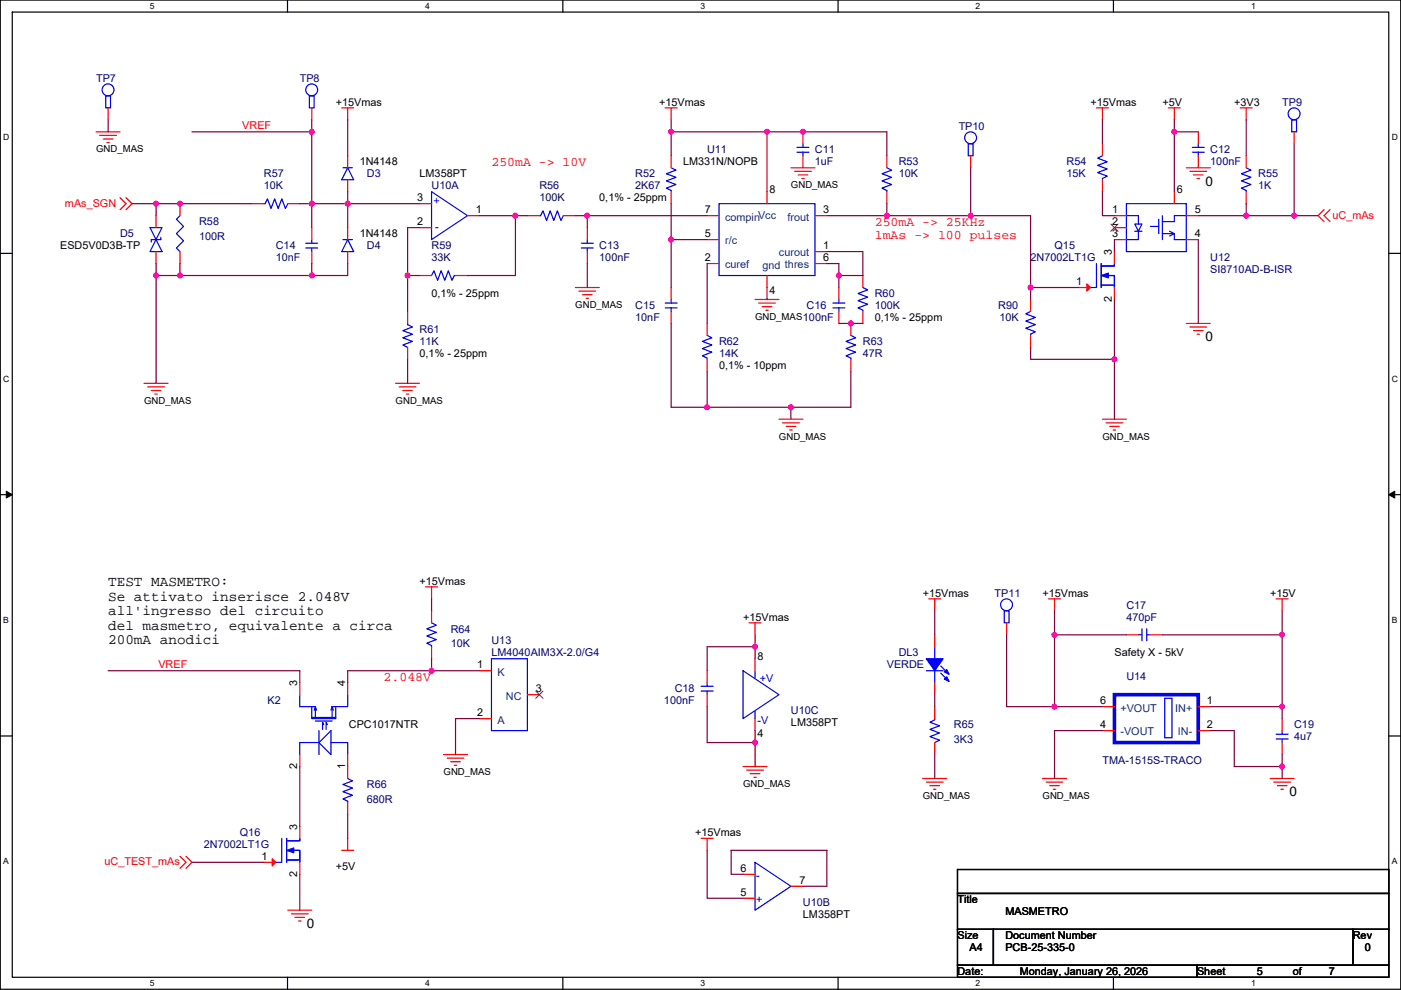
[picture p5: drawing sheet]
<svg xmlns="http://www.w3.org/2000/svg" width="297mm" height="210mm" viewBox="0 0 297 210" stroke-linecap="round" stroke-linejoin="round" font-family="sans-serif">
<path d="M.1 0h296.9v209.8h-296.9zM2.6 2.6h291.8v204.7h-291.8z" fill="none" stroke="#000" stroke-width=".25"/>
<g fill="#fff">
<path d="M31.8 .3h1v2h-1z"/>
<path d="M31.8 207.5h1v2.1h-1z"/>
</g>
<path d="M61 0v2.6M61 207.3v2.5" fill="none" stroke="#000" stroke-width=".25"/>
<g fill="#fff">
<path d="M90.1 .3h1v2h-1z"/>
<path d="M90.1 207.5h1v2.1h-1z"/>
</g>
<path d="M119.3 0v2.6M119.3 207.3v2.5" fill="none" stroke="#000" stroke-width=".25"/>
<g fill="#fff">
<path d="M148.5 .3h1v2h-1z"/>
<path d="M148.5 207.5h1v2.1h-1z"/>
</g>
<path d="M177.7 0v2.6M177.7 207.3v2.5" fill="none" stroke="#000" stroke-width=".25"/>
<g fill="#fff">
<path d="M206.9 .3h1v2h-1z"/>
<path d="M206.9 207.5h1v2.1h-1z"/>
</g>
<path d="M236.1 0v2.6M236.1 207.3v2.5" fill="none" stroke="#000" stroke-width=".25"/>
<g fill="#fff">
<path d="M265.2 .3h1v2h-1z"/>
<path d="M265.2 207.5h1v2.1h-1z"/>
<path d="M.7 28.2h1.3v2h-1.3z"/>
<path d="M295.1 28.2h1.3v2h-1.3z"/>
<path d="M.7 79.3h1.3v2.1h-1.3z"/>
<path d="M295.1 79.3h1.3v2.1h-1.3z"/>
</g>
<path d="M.1 53.7h2.5M294.4 53.7h2.6" fill="none" stroke="#000" stroke-width=".25"/>
<g fill="#fff">
<path d="M.7 130.5h1.2v2h-1.2z"/>
<path d="M295.1 130.5h1.2v2h-1.2z"/>
</g>
<path d="M.1 104.9h2.5M294.4 104.9h2.6" fill="none" stroke="#000" stroke-width=".25"/>
<path d="M1.3 104.2l1.3 .7-1.3 .7zM294.4 104.9l1.3-.7v1.4z" fill="#000" stroke="#000" stroke-width=".21"/>
<g fill="#fff">
<path d="M.7 181.7h1.2v2h-1.2z"/>
<path d="M295.1 181.7h1.2v2h-1.2z"/>
</g>
<path d="M.1 156.1h2.5M294.4 156.1h2.6M203 184.4h91.4v5.1h-91.4zM203 189.5h91.4v7.6h-91.4zM203 197.1h7.6v7.6h-7.6zM210.6 197.1h76.2v7.6h-76.2zM286.8 197.1h7.6v7.6h-7.6zM203 204.7h50.8v2.6h-50.8zM253.8 204.7h40.6v2.6h-40.6z" fill="none" stroke="#000" stroke-width=".25"/>
<g fill="none" stroke="#f00" stroke-width=".25">
<path d="M20.4 28h5.1M21.1 28.7h3.6M21.9 29.5h2M22.7 30.2h.5M22.9 22.9v2.5M66.1 22.9v2.5M72.5 22.9h2.5M73.7 22.9v2.5M73.7 38.1v2.6M73.7 33v2.6M141 22.9h2.6M142.3 22.9v2.5"/>
<path d="M142.3 33v2.6M167.7 35.6h5.1M168.5 36.3h3.5M169.2 37.1h2.1M170 37.9h.5M170.2 33v2.6M170.2 28v2.5M188 33v2.6M205.8 33v2.6M232.5 22.9h2.5M233.7 22.9v2.5M233.7 30.5v2.5"/>
<path d="M233.7 38.1v2.6M247.7 22.9h2.6M249 22.9v2.5M251.5 35.6h5.1M252.3 36.3h3.5M253 37.1h2.1M253.8 37.9h.5M254.1 28v2.5M254.1 33v2.6M263 22.9h2.5M264.2 22.9v2.5M264.2 33v2.6"/>
<path d="M274.4 28v2.5M25.5 41.9l1.2 1.3-1.2 1.3M26.7 41.9l1.3 1.3-1.3 1.3M33.1 53.4v2.5M33.1 45.7v2.6M38.2 53.4v2.5M38.2 43.2v2.5M53.4 43.2h2.5M61 43.2h2.6M66.1 53.4v2.5M66.1 48.3v2.5M73.7 53.4v2.5"/>
<path d="M73.7 48.3v2.5M89 48.3h2.5M89 43.2h2.5M89 58.4h2.5M96.6 58.4h2.5M99.1 45.7h2.6M111.8 45.7h2.6M119.4 45.7h2.6M124.5 48.3v2.5M124.5 53.4v2.5M142.3 40.7v2.5M149.9 55.9h2.6"/>
<path d="M149.9 50.8h2.6M149.9 45.7h2.6M162.6 58.4v2.6M162.6 40.7v2.5M172.8 53.4h2.5M172.8 45.7h2.5M172.8 55.9h2.5M182.9 58.4v2.6M188 40.7v2.5M236.3 53.4v2.5M236.3 45.7h2.5M236.3 50.8h2.5"/>
<path d="M236.3 48.3h2.5M249 40.7v2.5M251.5 50.8h2.6M251.5 45.7h2.6M264.2 40.7v2.5M280.7 44.5l-1.2 1.2 1.2 1.3M282 44.5l-1.3 1.2 1.3 1.3M86.4 73.7v2.5M86.4 66.1v2.5M122 61h5.1M122.7 61.7h3.6M123.5 62.5h2"/>
<path d="M124.3 63.3h.5M142.3 66.1v2.5M142.3 61v2.5M149.9 68.6v2.5M149.9 76.2v2.6M160.1 63.5h5.1M160.8 64.3h3.6M161.6 65h2M162.4 65.8h.5M177.9 61v2.5M177.9 66.1v2.5M180.4 68.6v2.5"/>
<path d="M180.4 76.2v2.6M182.9 66.1v2.5M218.5 63.5v2.6M218.5 71.1v2.6M228.7 61h2.5M236.3 61v2.5M251.5 68.6h5.1M252.3 69.4h3.5M253 70.1h2.1M253.8 70.9h.5M30.5 81.3h5.1M31.3 82.1h3.6"/>
<path d="M32.1 82.8h2M32.8 83.6h.5M83.9 81.3h5.1M84.6 82.1h3.6M85.4 82.8h2M86.2 83.6h.5M165.2 88.9h5M165.9 89.7h3.6M166.7 90.4h2M167.4 91.2h.6M233.7 88.9h5.1M234.5 89.7h3.6"/>
<path d="M235.3 90.4h2M236 91.2h.5M90.2 124.5h2.6M91.5 124.5v2.5M91.5 129.6v2.5M91.5 137.2v2.5M158.8 132.1h2.6M160.1 132.1v2.5M160.1 139.7v2.6M196.9 127h2.6M198.2 127v2.6M198.2 134.6v2.6"/>
<path d="M213.4 132.1v2.5M222.3 127h2.6M223.6 127v2.6M238.8 134.6h2.6M243.9 134.6h2.5M270.6 127h2.5M271.8 127v2.6M63.6 144.8v2.5M73.7 144.8v2.5M101.7 142.3h2.5M101.7 152.4h2.5M111.8 147.3h2.6"/>
<path d="M149.9 142.3v2.5M149.9 147.3v2.6M160.1 152.4v2.6M198.2 144.8v2.5M198.2 157.5v2.5M198.2 149.9v2.5M233.7 155h2.6M233.7 149.9h2.6M254.1 149.9h2.5M254.1 155h2.5M271.8 152.4v2.6M271.8 157.5v2.5"/>
<path d="M63.6 175.3v2.5M63.6 160v2.6M73.7 177.8v2.6M73.7 160v5.1M73.7 170.2v2.5M94 160h5.1M94.8 160.8h3.6M95.6 161.6h2M96.3 162.3h.5M148.7 177.8h2.5M149.9 177.8v2.6M157.5 162.6h5.1"/>
<path d="M158.3 163.3h3.6M159.1 164.1h2M159.8 164.9h.5M195.6 165.1h5.1M196.4 165.9h3.6M197.2 166.6h2M197.9 167.4h.5M221 165.1h5.1M221.8 165.9h3.6M222.6 166.6h2M223.3 167.4h.5M269.3 165.1h5.1"/>
<path d="M270.1 165.9h3.5M270.8 166.6h2.1M271.6 167.4h.5M38.2 181.6l1.2 1.3-1.2 1.3M39.4 181.6l1.3 1.3-1.3 1.3M55.9 182.9h2.6M61 193.1h5.1M61.8 193.8h3.5M62.5 194.6h2.1M63.3 195.3h.5M63.6 182.9v2.5M72.5 180.4h2.5"/>
<path d="M157.5 185.4h2.6M157.5 190.5h2.6M167.7 188h2.5"/>
</g>
<g fill="none" stroke="#00f" stroke-width=".25">
<path d="M22.4 20.3h1v2.6h-1zM65.6 20.3h1v2.6h-1zM72.7 35.6h2M73.7 35.6l1.3 2.5h-2.5zM142.3 35.6l1 .5-2 .8 2 .7-2 .8 2 .7-2 .8 1 .5v.3M169 32.3h2.5M169 31.3h2.5M170.2 30.5v.8M170.2 32.3v.7M188 35.6l1 .5-2 .8 2 .7-2 .8 2 .7-2 .8 1 .5v.3M205.3 30.5h1v2.5h-1zM233.7 33l-1 .5 2.1 .8-2.1 .8 2.1 .7-2.1 .8 2.1 .8-1.1 .5v.2"/>
<path d="M252.8 31.3h2.5M252.8 32.3h2.5M254.1 32.3v.7M254.1 30.5v.8M264.2 35.6l1 .5-2 .8 2 .7-2 .8 2 .7-2 .8 1 .5v.3M273.9 25.4h1v2.6h-1zM31.8 48.3h2.6l-1.3 2.5zM33.1 50.8l1.3 2.6h-2.6zM34.1 50.3v.5h-2v.5M38.2 45.7l-.8 .8 1.5 1.5-1.5 1.6 1.5 1.5-1.5 1.5 .8 .8M55.9 43.2h.3l.5-1 .8 2 .7-2 .8 2 .8-2 .7 2 .5-1M64.8 52.6h2.6"/>
<path d="M64.8 51.6h2.6M66.1 50.8v.8M66.1 52.6v.8M72.7 50.8h2M73.7 50.8l1.3 2.6h-2.5zM91.5 58.4l.5-1 .8 2.1 .7-2.1 .8 2.1 .8-2.1 .7 2.1 .5-1.1h.3M91.5 40.7l7.6 5-7.6 5.1zM114.4 45.7h.2l.5-1 .8 2.1 .7-2.1 .8 2.1 .8-2.1 .7 2.1 .5-1.1M123.3 51.6h2.5M123.3 52.6h2.5M124.5 52.6v.8M124.5 50.8v.8"/>
<path d="M152.5 43.2h20.3v15.2h-20.3zM232.5 55.9v5.1h-1.3M233.5 56.4h2.8v-.5v.5h-2.6M233.5 55.9v5.1M234.8 58.4h1.5v2.6v-2.6h-1M238.8 45.7h2.6v1.8M238.8 43.2h12.7v10.2h-12.7zM240.6 49h1.5M240.6 47.5h1.5l-.7 1.5zM241.4 49v1.8h-2.6M243.9 48h1.8M245.7 46.5v3.1"/>
<path d="M246.4 45.7v5.1M246.4 49.6h2.6v1.2h2.5M248 49l1 .6-1 .5M249 49.8h.1M251.5 45.7h-2.5v1.3h-2.6M86.4 68.6v.3l1 .5-2 .7 2 .8-2 .7 2 .8-2 .8 1 .5M141 65.3h2.6M141 64.3h2.6M142.3 63.5v.8M142.3 65.3v.8M149.9 71.1l1 .5-2 .8 2 .8-2 .7 2 .8-2 .8 1 .5v.2M176.6 64.3h2.5"/>
<path d="M176.6 65.3h2.5M177.9 65.3v.8M177.9 63.5v.8M180.4 71.1l1 .5-2 .8 2 .8-2 .7 2 .8-2 .8 1 .5v.2M182.9 61l1.1 .5-2.1 .8 2.1 .7-2.1 .8 2.1 .7-2.1 .8 1 .5v.3M218.5 66.1l-1 .5 2 .7-2 .8 2 .8-2 .7 2 .8-1 .5v.2M233.5 60.5h2.8M233.7 60.5h2.3M91.5 132.1l1 .5-2 .8 2 .7-2 .8 2 .8-2 .7 1 .5v.3M104.2 139.7h7.6v15.3h-7.6zM198.2 137.2v2.5M212.9 129.6h1v2.5h-1z"/>
<path d="M241.4 134.6h.7M242.1 133.4v2.5M243.1 133.4v2.5M243.1 134.6h.8M63.6 147.3v2.6h2.5M66.1 149.9v2.5h5.1v-2.5M66.1 152.2h5.1M66.1 149.9h.8M66.9 149.9v2.3M66.9 149.9l-.3 .7M66.9 149.9l.2 .7M66.9 152.9h3.5"/>
<path d="M67.6 157.5h-4v2.5M67.6 155v5M68.6 153.7l-.2-.5v1.5M69.4 153.7l-.3-.5v1.5M70.2 155v5l-2.6-2.5zM70.2 157.5h3.5v2.5M70.4 149.9v2.3M70.4 149.9l-.2 .7M70.4 149.9l.3 .7M70.4 149.9h.8M73.7 147.3v2.6h-2.5M148.7 145.6h2.5"/>
<path d="M148.7 146.6h2.5M149.9 146.6v.7M149.9 144.8v.8M157.5 142.3l7.7 5-7.7 5.1zM160.1 142.3v1.5M160.1 150.9v1.5M196.4 142.3h3.6M198.2 142.3v2.5M198.2 152.4v.3l-1 .5 2 .7-2 .8 2 .8-2 .7 2 .8-1 .5M199.4 141.2l1.6 1.6M199.4 142.8l1.6 1.5M246.9 148.1h1.6v8.4h-1.6z"/>
<path d="M270.6 155.7h2.5M270.6 156.7h2.5M271.8 156.7v.8M271.8 155v.7M59.8 177.8v5.1h-1.3M60.8 177.8v5.1M61 178.3h2.6v-.5v.5h-2.8M73.7 165.1l1 .5-2 .8 2 .8-2 .7 2 .8-2 .7 1 .5v.3M60.8 182.4h2.8M61 182.4h2.3M62 180.4h1.6v2.5v-2.5h-1.1M160.1 182.9l7.6 5.1-7.6 5.1z"/>
<circle cx="22.9" cy="19.1" r="1.26"/>
<circle cx="66.1" cy="19.1" r="1.26"/>
<circle cx="205.8" cy="29.2" r="1.26"/>
<circle cx="274.4" cy="24.1" r="1.26"/>
<circle cx="213.4" cy="128.3" r="1.26"/>
</g>
<path d="M235.5 47.5l1.6 1.6M237 47.5l-1.5 1.6M113.6 146.6l1.5 1.5M115.1 146.6l-1.5 1.5" fill="none" stroke="#804000" stroke-width=".21"/>
<g fill="#00f" stroke="#00f" stroke-width=".25">
<path d="M60.8 180.4l1.5-.5v1z" fill-rule="evenodd"/>
<path d="M233.5 58.4l1.5-.5v1z" fill-rule="evenodd"/>
<path d="M196.4 139.7h3.6l-1.8 2.6z" fill-rule="evenodd"/>
<path d="M200.7 143.5l.5 1-1-.5z" fill-rule="evenodd"/>
<path d="M200.7 142l.5 1-1-.5z" fill-rule="evenodd"/>
</g>
<g fill="#f00" stroke="#f00" stroke-width=".25">
<path d="M57.7 182.1l.8 .8-.8 .8z"/>
<path d="M230.4 60.2l.8 .8-.8 .7z"/>
</g>
<path d="M236.3 147.3h17.8v10.2h-17.8z" fill="none" stroke="#00f" stroke-width=".76"/>
<g fill="none" stroke="#800040" stroke-width=".25">
<path d="M22.9 25.4v2.6M40.7 28h25.4M66.1 28v15.2M66.1 25.4v2.6M73.7 25.4v7.6M142.3 25.4v2.6M142.3 28v5M142.3 28h20.3M162.6 28v12.7M162.6 28h25.4v5M205.8 35.6v10.1h12.7v15.3M233.7 25.4v5.1"/>
<path d="M249 25.4v2.6M249 28v12.7M249 28h5.1M264.2 25.4v7.6M274.4 30.5v15.2h5.1M28 43.2h5.1M33.1 58.4v22.9M33.1 58.4h5.1M33.1 43.2v2.5M33.1 55.9v2.5M38.2 55.9v2.5M38.2 58.4h27.9"/>
<path d="M53.4 43.2h-20.3M63.6 43.2h2.5M66.1 55.9v2.5M66.1 43.2v5.1M66.1 43.2h7.6M73.7 55.9v2.5h-7.6M73.7 43.2v5.1M73.7 43.2h15.3M73.7 40.7v2.5M86.4 58.4h2.6M86.4 58.4v7.7M89 48.3h-2.6v10.1"/>
<path d="M101.7 45.7h7.6M109.3 45.7v12.7h-10.2M109.3 45.7h2.5M122 45.7h2.5M124.5 55.9v5.1M124.5 45.7h25.4M124.5 45.7v2.6M142.3 43.2v7.6M142.3 50.8v10.2M142.3 50.8h7.6M149.9 55.9v12.7M175.3 55.9h2.6v2.5"/>
<path d="M175.3 53.4h7.6v5h-5M175.3 45.7h12.7M177.9 58.4v2.6M188 43.2v2.5M188 45.7h17.8M233.7 40.7v5h2.6M236.3 50.8v2.6M254.1 45.7h10.1M254.1 50.8v17.8M264.2 43.2v2.5M264.2 45.7h10.2M86.4 76.2v5.1"/>
<path d="M142.3 68.6v17.8h7.6M149.9 78.8v7.6M162.6 61v2.5M177.9 68.6h5M180.4 78.8v7.6h-12.7M218.5 61v2.5M218.5 73.7v2.5h17.8M218.5 61h10.2M236.3 63.5v12.7M236.3 76.2v12.7M149.9 86.4h17.8M167.7 86.4v2.5"/>
<path d="M91.5 139.7v2.6h10.2M91.5 127v2.6M160.1 137.2h-10.2v5.1M160.1 134.6v2.6M160.1 137.2v2.5M198.2 129.6v5M213.4 134.6v15.3h10.2M223.6 134.6v15.3M223.6 129.6v5M223.6 134.6h15.2M246.4 134.6h25.4v15.3M271.8 129.6v5"/>
<path d="M22.9 142.3h40.7v2.5M91.5 142.3h-17.8v2.5M101.7 152.4h-5.1v7.6M149.9 149.9v7.6h10.2M160.1 155v2.5M160.1 157.5v5.1M198.2 147.3v2.6M223.6 149.9h10.1M233.7 155h-10.1v10.1M256.6 155h5.1v7.6h10.1M256.6 149.9h15.2M271.8 149.9v2.5"/>
<path d="M63.6 162.6v12.7M73.7 172.7v5.1M198.2 160v5.1M271.8 160v2.6M271.8 162.6v2.5M40.7 182.9h15.2M63.6 185.4v7.7M149.9 180.4v10.1h7.6M157.5 185.4h-2.5v-5h20.3v7.6h-5.1"/>
</g>
<g fill="#f0f" stroke="#f0f" stroke-width=".25">
<circle cx="162.6" cy="27.9" r=".5"/>
<circle cx="142.3" cy="27.9" r=".5"/>
<circle cx="170.2" cy="27.9" r=".5"/>
<circle cx="33.1" cy="43.2" r=".5"/>
<circle cx="73.7" cy="43.2" r=".5"/>
<circle cx="109.3" cy="45.7" r=".5"/>
<circle cx="124.5" cy="45.7" r=".5"/>
<circle cx="188" cy="45.7" r=".5"/>
<circle cx="86.4" cy="58.4" r=".5"/>
<circle cx="142.3" cy="50.8" r=".5"/>
<circle cx="33.1" cy="58.4" r=".5"/>
<circle cx="177.8" cy="58.4" r=".5"/>
<circle cx="180.4" cy="68.6" r=".5"/>
<circle cx="167.7" cy="86.4" r=".5"/>
<circle cx="149.9" cy="86.4" r=".5"/>
<circle cx="271.8" cy="162.6" r=".5"/>
<circle cx="271.8" cy="149.9" r=".5"/>
<circle cx="271.8" cy="134.6" r=".5"/>
<circle cx="223.6" cy="149.9" r=".5"/>
<circle cx="223.6" cy="134.6" r=".5"/>
<circle cx="91.5" cy="142.2" r=".5"/>
<circle cx="66.1" cy="27.9" r=".5"/>
<circle cx="66.1" cy="43.2" r=".5"/>
<circle cx="38.1" cy="43.2" r=".5"/>
<circle cx="66.1" cy="58.4" r=".5"/>
<circle cx="38.1" cy="58.4" r=".5"/>
<circle cx="160.1" cy="137.2" r=".5"/>
<circle cx="160.1" cy="157.5" r=".5"/>
<circle cx="249" cy="27.9" r=".5"/>
<circle cx="264.2" cy="45.7" r=".5"/>
<circle cx="274.4" cy="45.7" r=".5"/>
<circle cx="218.5" cy="61" r=".5"/>
<circle cx="205.8" cy="45.7" r=".5"/>
<circle cx="236.3" cy="76.2" r=".5"/>
</g>
<g font-size="3">
<text x="22.9" y="124.4">TEST MASMETRO:</text>
<text x="22.9" y="127.4">Se attivato inserisce 2.048V</text>
<text x="22.9" y="130.5">all'ingresso del circuito</text>
<text x="22.9" y="133.5">del masmetro, equivalente a circa</text>
<text x="22.9" y="136.6">200mA anodici</text>
</g>
<g font-size="2.8" fill="#f00">
<text x="104.2" y="35.3">250mA -&gt; 10V</text>
<text x="185.5" y="48">250mA -&gt; 25KHz</text>
<text x="185.5" y="50.8">1mAs -&gt; 100 pulses</text>
<text x="81.3" y="144.5">2.048V</text>
</g>
<g font-size="2.8">
<text x="255.6" y="39.3">0</text>
<text x="255.6" y="72.4">0</text>
<text x="273.4" y="168.9">0</text>
<text x="65.1" y="196.8">0</text>
</g>
<g font-size="2.3" fill="#000080">
<text x="20.4" y="17.3">TP7</text>
<text x="63.6" y="17.3">TP8</text>
<text x="271.8" y="22.4">TP9</text>
<text x="203.3" y="27.5">TP10</text>
<text x="149.9" y="32.6">U11</text>
<text x="172.8" y="32.6">C11</text>
<text x="172.8" y="35.1">1uF</text>
<text x="190.6" y="35.1">R53</text>
<text x="226.1" y="35.1">R54</text>
<text x="256.6" y="32.6">C12</text>
<text x="256.6" y="35.1">100nF</text>
<text x="55.9" y="37.6">R57</text>
<text x="55.9" y="40.2">10K</text>
<text x="77.8" y="37.6">D3</text>
<text x="91.5" y="40.2">U10A</text>
<text x="114.4" y="40.2">R56</text>
<text x="134.7" y="37.6">R52</text>
<text x="134.7" y="40.2">2K67</text>
<text x="190.6" y="37.6">10K</text>
<text x="226.1" y="37.6">15K</text>
<text x="266.8" y="37.6">R55</text>
<text x="266.8" y="40.2">1K</text>
<text x="42.2" y="47.8">R58</text>
<text x="114.4" y="42.7">100K</text>
<text x="25.5" y="50.3">D5</text>
<text x="42.2" y="50.8">100R</text>
<text x="58.5" y="52.9">C14</text>
<text x="77.8" y="52.9">D4</text>
<text x="91.5" y="52.9">R59</text>
<text x="127.1" y="52.9">C13</text>
<text x="223.6" y="52.9">Q15</text>
<text x="58.5" y="55.4">10nF</text>
<text x="91.5" y="55.4">33K</text>
<text x="127.1" y="55.4">100nF</text>
<text x="218.5" y="55.4">2N7002LT1G</text>
<text x="256.6" y="55.4">U12</text>
<text x="256.6" y="58">SI8710AD-B-ISR</text>
<text x="134.7" y="65.6">C15</text>
<text x="171" y="65.6">C16</text>
<text x="185.5" y="63">R60</text>
<text x="185.5" y="65.6">100K</text>
<text x="211.6" y="65.6">R90</text>
<text x="89" y="70.7">R61</text>
<text x="134.7" y="68.1">10nF</text>
<text x="211.9" y="68.1">10K</text>
<text x="89" y="73.2">11K</text>
<text x="152.5" y="73.2">R62</text>
<text x="152.5" y="75.7">14K</text>
<text x="182.9" y="73.2">R63</text>
<text x="182.9" y="75.7">47R</text>
<text x="210.9" y="126.5">TP11</text>
<text x="238.8" y="129.1">C17</text>
<text x="238.8" y="131.6">470pF</text>
<text x="95.6" y="134.2">R64</text>
<text x="95.6" y="137.2">10K</text>
<text x="104.2" y="136.7">U13</text>
<text x="104.2" y="139.2">LM4040AIM3X-2.0/G4</text>
<text x="188" y="141.8">VERDE</text>
<text x="190.6" y="139.2">DL3</text>
<text x="56.7" y="149.4">K2</text>
<text x="140.8" y="149.4">100nF</text>
<text x="143.1" y="146.9">C18</text>
<text x="238.8" y="144.3">U14</text>
<text x="167.7" y="151.4">U10C</text>
<text x="202.2" y="154.5">R65</text>
<text x="274.4" y="154.5">C19</text>
<text x="202.2" y="157.5">3K3</text>
<text x="274.4" y="157">4u7</text>
<text x="77.8" y="167.2">R66</text>
<text x="233.7" y="162.1">TMA-1515S-TRACO</text>
<text x="77.8" y="170.2">680R</text>
<text x="43.2" y="179.9">2N7002LT1G</text>
<text x="50.9" y="177.3">Q16</text>
<text x="170.2" y="192.1">U10B</text>
</g>
<g font-size="2.3">
<text x="71.2" y="22.4">+15Vmas</text>
<text x="139.8" y="22.4">+15Vmas</text>
<text x="231.2" y="22.4">+15Vmas</text>
<text x="246.4" y="22.4">+5V</text>
<text x="261.7" y="22.4">+3V3</text>
<text x="76.3" y="35.1">1N4148</text>
<text x="144.8" y="35.1">LM331N/NOPB</text>
<text x="89" y="37.6">LM358PT</text>
<text x="163.1" y="40.9">8</text>
<text x="249.5" y="40.9">6</text>
<text x="88.5" y="47.8">2</text>
<text x="88.5" y="42.7">3</text>
<text x="100.9" y="45.2">1</text>
<text x="127.1" y="42.7">0,1% - 25ppm</text>
<text x="149.4" y="45.2">7</text>
<text x="174.6" y="45.2">3</text>
<text x="235.8" y="45.2">1</text>
<text x="235.8" y="47.8">2</text>
<text x="253.3" y="45.2">5</text>
<text x="12.8" y="52.9">ESD5V0D3B-TP</text>
<text x="76.3" y="50.3">1N4148</text>
<text x="149.4" y="50.3">5</text>
<text x="174.6" y="52.8">1</text>
<text x="235.8" y="50.3">3</text>
<text x="253.3" y="50.3">4</text>
<text x="149.4" y="55.4">2</text>
<text x="174.6" y="55.4">6</text>
<text x="235.8" y="54.1" transform="rotate(-90 235.8 54.1)">3</text>
<text x="91.5" y="63">0,1% - 25ppm</text>
<text x="163.1" y="62.3">4</text>
<text x="228.2" y="60.5">1</text>
<text x="235.8" y="64.1" transform="rotate(-90 235.8 64.1)">2</text>
<text x="185.5" y="68.1">0,1% - 25ppm</text>
<text x="89" y="75.7">0,1% - 25ppm</text>
<text x="152.5" y="78.3">0,1% - 10ppm</text>
<text x="89" y="124">+15Vmas</text>
<text x="157.5" y="131.6">+15Vmas</text>
<text x="195.6" y="126.5">+15Vmas</text>
<text x="221" y="126.5">+15Vmas</text>
<text x="269.3" y="126.5">+15V</text>
<text x="101.2" y="141.7">1</text>
<text x="160.6" y="140">8</text>
<text x="236.3" y="139.2">Safety X - 5kV</text>
<text x="63" y="145.6" transform="rotate(-90 63 145.6)">3</text>
<text x="73.2" y="145.6" transform="rotate(-90 73.2 145.6)">4</text>
<text x="113.6" y="146.8">3</text>
<text x="233.2" y="149.4">6</text>
<text x="255.8" y="149.4">1</text>
<text x="74" y="154.5">CPC1017NTR</text>
<text x="101.2" y="151.9">2</text>
<text x="167.7" y="154">LM358PT</text>
<text x="233.2" y="154.4">4</text>
<text x="255.8" y="154.4">2</text>
<text x="160.6" y="156.3">4</text>
<text x="63" y="163.1" transform="rotate(-90 63 163.1)">2</text>
<text x="73.2" y="163.1" transform="rotate(-90 73.2 163.1)">1</text>
<text x="63" y="176" transform="rotate(-90 63 176)">3</text>
<text x="147.4" y="177.3">+15Vmas</text>
<text x="55.4" y="182.4">1</text>
<text x="63" y="186" transform="rotate(-90 63 186)">2</text>
<text x="71.2" y="184.4">+5V</text>
<text x="157" y="184.9">6</text>
<text x="157" y="190">5</text>
<text x="169.5" y="187.5">7</text>
<text x="203" y="191.6">Title</text>
<text x="170.2" y="194.6">LM358PT</text>
<text x="213.2" y="194.1">MASMETRO</text>
<text x="203" y="199.2">Size</text>
<text x="205.5" y="201.7">A4</text>
<text x="213.2" y="199.2">Document Number</text>
<text x="213.2" y="201.7">PCB-25-335-0</text>
<text x="286.8" y="199.2">Rev</text>
<text x="289.4" y="201.7">0</text>
<text x="203" y="206.8">Date:</text>
<text x="216.2" y="206.8">Monday, January 26, 2026</text>
<text x="253.8" y="206.8">Sheet</text>
<text x="266.5" y="206.8">5</text>
<text x="274.1" y="206.8">of</text>
<text x="281.7" y="206.8">7</text>
</g>
<g font-size="2.3" fill="#f00">
<text x="51.4" y="27.5">VREF</text>
<text x="13.8" y="44">mAs_SGN</text>
<text x="282.5" y="46.5">uC_mAs</text>
<text x="33.6" y="141.8">VREF</text>
<text x="22.2" y="183.4">uC_TEST_mAs</text>
</g>
<g font-size="2.3" fill="#00f">
<text x="93.3" y="41.9" transform="rotate(180 93.3 41.9)">+</text>
<text x="93" y="47.7" transform="rotate(180 93 47.7)">-</text>
<text x="161.1" y="144.6">+V</text>
<text x="160.6" y="153.5">-V</text>
<text x="160.3" y="191.6">+</text>
<text x="160.3" y="186.5">-</text>
</g>
<g font-size="2.3" fill="#004080">
<text x="153.7" y="46.8">compinVcc</text>
<text x="166.9" y="46.8">frout</text>
<text x="153.7" y="51.9">r/c</text>
<text x="153.7" y="56.9">curef</text>
<text x="161.7" y="57.1">gnd thres</text>
<text x="165.2" y="54.4">curout</text>
<text x="105.5" y="143.3">K</text>
<text x="107.2" y="148.4">NC</text>
<text x="105.5" y="153.5">A</text>
<text x="237.6" y="156">-VOUT</text>
<text x="237.6" y="150.9">+VOUT</text>
<text x="249.2" y="150.9">IN+</text>
<text x="249.7" y="156">IN-</text>
</g>
<g font-size="2">
<text x="20.4" y="32.3">GND_MAS</text>
<text x="167.7" y="39.9">GND_MAS</text>
<text x="122" y="65.3">GND_MAS</text>
<text x="160.1" y="67.9">GND_MAS100nF</text>
<text x="30.5" y="85.7">GND_MAS</text>
<text x="83.9" y="85.7">GND_MAS</text>
<text x="165.2" y="93.3">GND_MAS</text>
<text x="233.7" y="93.3">GND_MAS</text>
<text x="94" y="164.4">GND_MAS</text>
<text x="157.5" y="166.9">GND_MAS</text>
<text x="195.6" y="169.5">GND_MAS</text>
<text x="221" y="169.5">GND_MAS</text>
</g>
<g font-size="1.8">
<text x="31.8" y="1.9">5</text>
<text x="90.1" y="1.9">4</text>
<text x="148.5" y="1.9">3</text>
<text x="206.9" y="1.9">2</text>
<text x="265.2" y="1.9">1</text>
<text x=".7" y="29.8">D</text>
<text x="295.1" y="29.8">D</text>
<text x=".7" y="81">C</text>
<text x="295.1" y="81">C</text>
<text x=".7" y="132.1">B</text>
<text x="295.1" y="132.1">B</text>
<text x=".7" y="183.3">A</text>
<text x="295.1" y="183.3">A</text>
<text x="31.8" y="209.2">5</text>
<text x="90.1" y="209.2">4</text>
<text x="148.5" y="209.2">3</text>
<text x="206.9" y="209.2">2</text>
<text x="265.2" y="209.2">1</text>
</g>
</svg>
